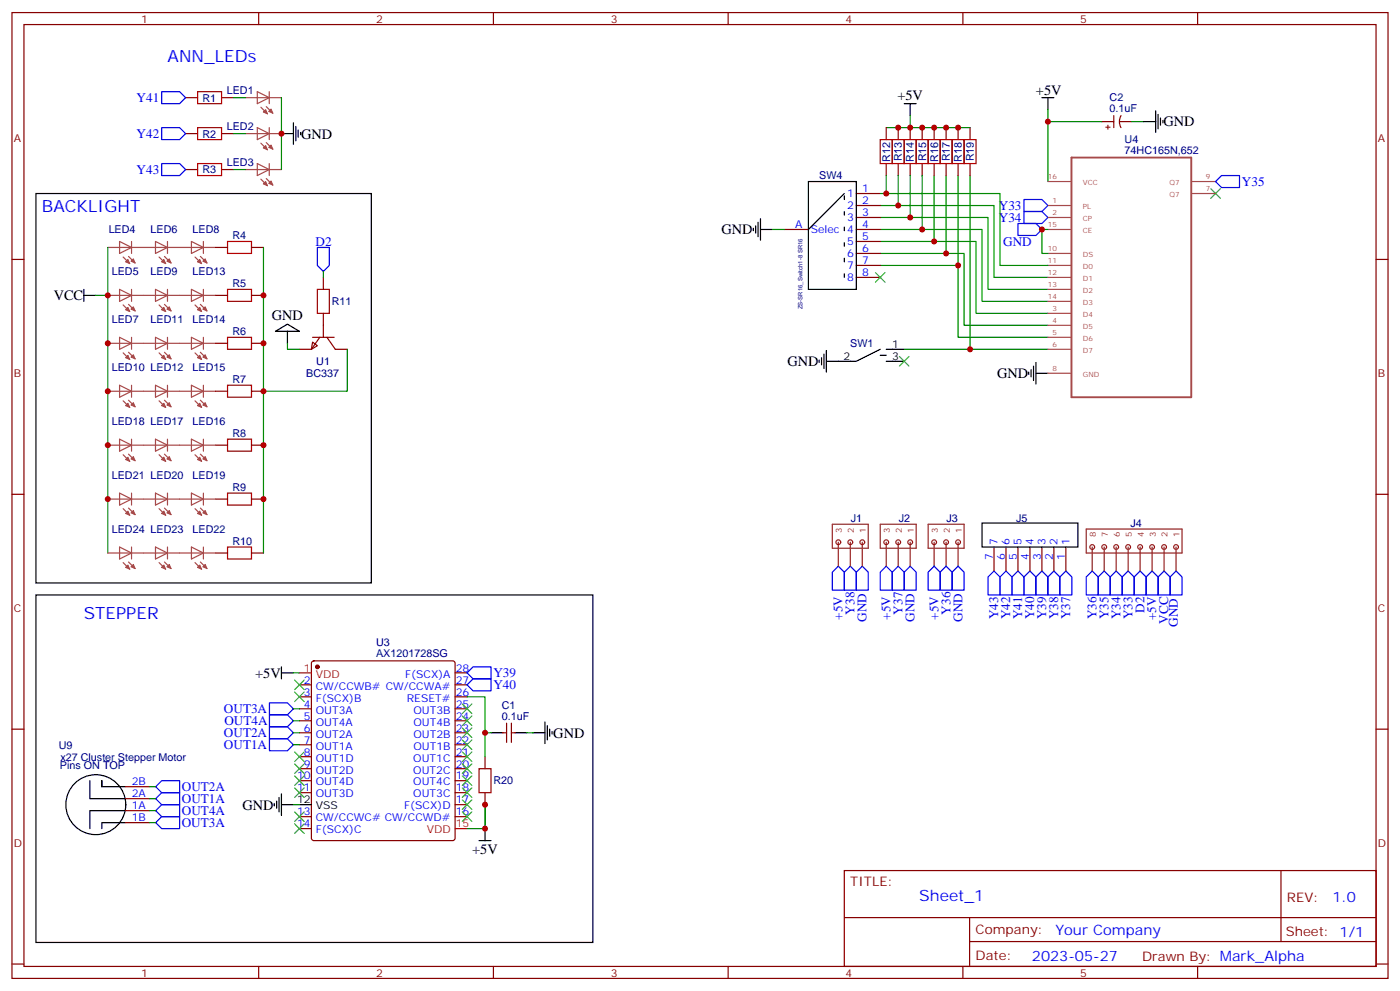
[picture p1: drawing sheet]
<svg xmlns="http://www.w3.org/2000/svg" width="412mm" height="292mm" viewBox="0 0 412 292" stroke-linecap="round" stroke-linejoin="round" font-family="sans-serif">
<g fill="none" stroke="#870000" stroke-width=".35">
<path d="M3.5 3.7h405.4v284.3h-405.4zM7.1 7.2h398.2v277.3h-398.2zM76.2 3.7v3.5M145.3 3.7v3.5M214.5 3.7v3.5M283.6 3.7v3.5M352.8 3.7v3.5M54.7 28.8h3.5M54.7 39.3h3.5M65.3 28.8h3.5M65.3 39.3h3.5M261.1 37.6v3.5"/>
<path d="M264.6 37.6v3.5M268.1 37.6v3.5M271.6 37.6v3.5M275.2 37.6v3.5M278.7 37.6v3.5M282.2 37.6v3.5M285.8 37.6v3.5M324.6 35.8h3.5M328.1 34v3.6M329.8 35.8h3.6M330.2 34l-.5 1.8 .5 1.8M54.7 49.9h3.5"/>
<path d="M65.3 49.9h3.5M252.2 57h7.1M261.1 48.2v3.5M264.6 48.2v3.5M268.1 48.2v3.5M271.6 48.2v3.5M275.2 48.2v3.5M278.7 48.2v3.5M282.2 48.2v3.5M285.8 48.2v3.5M3.5 76.4h3.6M63.5 72.8h3.5"/>
<path d="M74.1 72.8h3.5M231.1 67.6h7M252.2 60.5h7.1M252.2 64h7.1M252.2 67.6h7.1M252.2 71.1h7.1M252.2 74.6h7.1M252.2 78.1h7.1M405.3 76.4h3.6M63.5 87h3.5M74.1 87h3.5M92.1 99.3h6.3"/>
<path d="M94.2 99.3l-2.5 3.5h-3.5M95.2 81.7v3.5M95.2 92.3v7M96.3 99.3l2.5 3.5h3.5M252.2 81.7h7.1M63.5 101.1h3.5M63.5 115.2h3.5M74.1 101.1h3.5M74.1 115.2h3.5M92.1 100.7l1.4 1.1-1.8 1zM63.5 131.1h3.5M74.1 131.1h3.5"/>
<path d="M3.5 145.5h3.6M63.5 146.9h3.5M74.1 146.9h3.5M405.3 145.5h3.6M63.5 162.8h3.5M74.1 162.8h3.5M292.8 161v7.1M296.3 161v7.1M299.9 161v7.1M303.4 161v7.1M306.9 161v7.1M310.4 161v7.1"/>
<path d="M314 161v7.1M92 194.8l.4-.2h40.9l.5 .2 .3 .5v51.5l-.3 .5-.5 .2h-40.9l-.5-.3-.2-.4v-51.5zM134.1 198.1h3.5M3.5 214.7h3.6M88.2 201.6h3.5M88.2 205.1h3.5M88.2 208.7h3.5M88.2 212.2h3.5M88.2 215.7h3.5M88.2 219.3h3.5M134.1 201.6h3.5M134.1 205.1h3.5"/>
<path d="M134.1 208.7h3.5M134.1 212.2h3.5M134.1 215.7h3.5M134.1 219.3h3.5M148.2 215.7h1M149.2 212.9v5.6M150.6 215.7h1.1M150.6 212.9v5.6M405.3 214.7h3.6M37 238.7h7.1M37 235.1h7.1M37 231.6h7.1"/>
<path d="M88.2 222.8h3.5M88.2 226.3h3.5M88.2 229.8h3.5M88.2 233.4h3.5M134.1 222.8h3.5M134.1 226.3h3.5M134.1 229.8h3.5M134.1 233.4h3.5M134.1 236.9h3.5M142.9 222.8v3.5M142.9 233.4v3.5M37 242.2h7.1"/>
<path d="M88.2 240.4h3.5M88.2 243.9h3.5M134.1 240.4h3.5M248.7 256.3h156.6v28.2h-156.6zM377.3 256.3v20.9M248.7 270.1h156.5M285.6 277.2h119.6M285.6 270.1v14.2M3.5 283.8h3.6M76.2 284.5v3.5M145.3 284.5v3.5M214.5 284.5v3.5"/>
<path d="M283.6 284.5v3.5M352.8 284.5v3.5M405.3 283.8h3.6"/>
</g>
<g fill="none" stroke="#00f" stroke-width=".35">
<path d="M47.6 37.6h5.3l1.8 1.7-1.8 1.8h-5.3zM47.6 27h5.3l1.8 1.8-1.8 1.7h-5.3zM47.6 48.2h5.3l1.8 1.7-1.8 1.8h-5.3zM301.6 58.7h5.3l1.8 1.8-1.8 1.8h-5.3zM358.1 53.4l1.7-1.7h5.3v3.5h-5.3zM93.5 72.8h3.5v5.3l-1.8 1.8-1.7-1.8zM299.9 65.8h5.3l1.7 1.8-1.7 1.7h-5.3zM301.6 62.3h5.3l1.8 1.7-1.8 1.8h-5.3zM245.2 168.5l1.7-1.8 1.8 1.8v5.2h-3.5zM248.7 168.5l1.8-1.8 1.7 1.8v5.2h-3.5zM252.2 168.5l1.8-1.8 1.8 1.8v5.2h-3.6zM259.3 168.5l1.8-1.8 1.7 1.8v5.2h-3.5z"/>
<path d="M262.8 168.5l1.8-1.8 1.7 1.8v5.2h-3.5zM266.3 168.5l1.8-1.8 1.8 1.8v5.2h-3.6zM273.4 168.5l1.8-1.8 1.7 1.8v5.2h-3.5zM278.7 166.7l1.8 1.8v5.2h-3.6v-5.2zM280.5 168.5l1.7-1.8 1.8 1.8v5.2h-3.5zM291 169.9l1.8-1.8 1.8 1.8v5.3h-3.6zM294.6 169.9l1.7-1.8 1.8 1.8v5.3h-3.5zM298.1 169.9l1.8-1.8 1.7 1.8v5.3h-3.5zM303.4 168.1l1.8 1.8v5.3h-3.6v-5.3zM306.9 168.1l1.8 1.8v5.3h-3.5v-5.3zM310.4 168.1l1.8 1.8v5.3h-3.5v-5.3zM314 168.1l1.7 1.8v5.3h-3.5v-5.3z"/>
<path d="M321.7 168.1l1.8 1.8v5.3h-3.5v-5.3zM325.3 168.1l1.7 1.8v5.3h-3.5v-5.3zM328.8 168.1l1.8 1.8v5.3h-3.6v-5.3zM330.6 169.9l1.7-1.8 1.8 1.8v5.3h-3.5zM334.1 169.9l1.7-1.8 1.8 1.8v5.3h-3.5zM337.6 169.9l1.8-1.8 1.7 1.8v5.3h-3.5zM341.1 169.9l1.8-1.8 1.8 1.8v5.3h-3.6zM344.7 169.9l1.7-1.8 1.8 1.8v5.3h-3.5zM137.6 198.1l1.7-1.8h5.3v3.5h-5.3zM79.4 210.4h5.3l1.7 1.8-1.7 1.8h-5.3zM79.4 206.9h5.3l1.7 1.8-1.7 1.7h-5.3zM79.4 214h5.3l1.7 1.7-1.7 1.8h-5.3z"/>
<path d="M79.4 217.5h5.3l1.7 1.8-1.7 1.7h-5.3zM137.6 201.6l1.7-1.8h5.3v3.6h-5.3zM45.9 231.6l1.7-1.8h5.3v3.6h-5.3zM45.9 235.1l1.7-1.7h5.3v3.5h-5.3zM45.9 238.7l1.7-1.8h5.3v3.5h-5.3zM45.9 242.2l1.7-1.8h5.3v3.5h-5.3z"/>
</g>
<g fill="none" stroke="#8c2424" stroke-width=".35">
<path d="M245.2 154.3h10.6v7.1h-10.6zM246.9 159.6v7.1M250.5 159.6v7.1M254 159.6v7.1M259.3 154.3h10.6v7.1h-10.6zM261.1 159.6v7.1M264.6 159.6v7.1M268.1 159.6v7.1M273.4 154.3h10.6v7.1h-10.6zM275.2 159.6v7.1M278.7 159.6v7.1M282.2 159.6v7.1"/>
<path d="M320 155.8h28.2v7h-28.2zM321.7 161v7.1M325.3 161v7.1M328.8 161v7.1M332.3 161v7.1M335.8 161v7.1M339.4 161v7.1M342.9 161v7.1M346.4 161v7.1"/>
<circle cx="246.9" cy="159.6" r=".71"/>
<circle cx="250.5" cy="159.6" r=".71"/>
<circle cx="254" cy="159.6" r=".71"/>
<circle cx="261.1" cy="159.6" r=".71"/>
<circle cx="264.6" cy="159.6" r=".71"/>
<circle cx="268.1" cy="159.6" r=".71"/>
<circle cx="275.2" cy="159.6" r=".71"/>
<circle cx="278.7" cy="159.6" r=".71"/>
<circle cx="282.2" cy="159.6" r=".71"/>
<circle cx="321.7" cy="161" r=".71"/>
<circle cx="325.3" cy="161" r=".71"/>
<circle cx="328.8" cy="161" r=".71"/>
<circle cx="332.3" cy="161" r=".71"/>
<circle cx="335.8" cy="161" r=".71"/>
<circle cx="339.4" cy="161" r=".71"/>
<circle cx="342.9" cy="161" r=".71"/>
<circle cx="346.4" cy="161" r=".71"/>
</g>
<g fill="none" stroke="#000" stroke-width=".35">
<path d="M82.9 39.3h3.5M86.4 36.2v6.3M87.1 37.2v4.3M87.8 38.3v2.1M88.5 39v.7M266.3 30.5h3.6M268.1 30.5v3.5M306.9 28.8h3.5M308.7 28.8v3.5M336.9 35.8h3.5M340.4 32.6v6.4M341.1 33.7v4.2"/>
<path d="M341.8 34.7v2.2M342.5 35.5v.7M10.6 57h98.8v114.6h-98.8zM238.1 53.4h14.1v31.8h-14.1zM248.7 57l-10.6 10.6M221.9 67.2v.7M222.6 66.5v2.1M223.3 65.4v4.3M224 67.6h3.5M224 64.4v6.3M24.7 87h3.5M24.7 85.2v3.5"/>
<path d="M81.1 97.5l3.6-2.1 3.5 2.1zM84.7 97.5v3.6M241.3 106v.7M242 105.3v2.1M242.7 104.2v4.3M243.4 103.2v6.3M259.3 102.8l-7.1 3.6h-8.8M259.3 104.6h1.8M261.1 102.8h5.2M261.1 106.4h5.2M303 109.5v.7M303.7 108.8v2.1"/>
<path d="M304.4 107.8v4.2M305.2 109.9h3.5M305.2 106.7v6.4M289.3 154h28.2v7h-28.2zM10.6 175.2h164v102.3h-164zM82.9 196.3v3.5M82.9 198.1h3.5M144.6 215.7h3.6M151.7 215.7h3.5M157 215.7h3.5M160.5 212.5v6.4M161.2 213.6v4.2"/>
<path d="M161.9 214.7v2.1M162.6 215.4v.7M26.5 229.8v5.3h10.5M30 231.6v-1.8v1.8h7M37 238.7h-10.5v5.2M80.8 236.5v.7M81.5 235.8v2.1M82.2 234.8v4.2M82.9 236.9h3.5M82.9 233.7v6.4M88.2 236.9h3.5M37 242.2h-7v1.7"/>
<path d="M141.1 247.5h3.5M142.9 243.9v3.6"/>
<circle cx="28.2" cy="236.9" r="8.8"/>
</g>
<g fill="none" stroke="#3c3" stroke-width=".35">
<path d="M356.7 55.6l2.8 2.8M359.5 55.6l-2.8 2.8M257.9 80.3l2.8 2.8M260.7 80.3l-2.8 2.8M264.9 105l2.9 2.8M267.8 105l-2.9 2.8M86.8 200.2l2.8 2.8M86.8 203.7l2.8 2.9M89.6 200.2l-2.8 2.8M89.6 203.7l-2.8 2.9M136.2 217.8l2.8 2.9M136.2 214.3l2.8 2.8"/>
<path d="M136.2 210.8l2.8 2.8M136.2 207.3l2.8 2.8M139 217.8l-2.8 2.9M139 214.3l-2.8 2.8M139 210.8l-2.8 2.8M139 207.3l-2.8 2.8M86.8 221.4l2.8 2.8M86.8 224.9l2.8 2.8M86.8 228.4l2.8 2.8M86.8 232l2.8 2.8M86.8 239l2.8 2.8M89.6 221.4l-2.8 2.8"/>
<path d="M89.6 224.9l-2.8 2.8M89.6 228.4l-2.8 2.8M89.6 232l-2.8 2.8M89.6 239l-2.8 2.8M136.2 239l2.8 2.8M136.2 235.5l2.8 2.8M136.2 232l2.8 2.8M136.2 228.4l2.8 2.8M136.2 224.9l2.8 2.8M136.2 221.4l2.8 2.8M139 239l-2.8 2.8M139 235.5l-2.8 2.8"/>
<path d="M139 232l-2.8 2.8M139 228.4l-2.8 2.8M139 224.9l-2.8 2.8M139 221.4l-2.8 2.8M86.8 242.5l2.8 2.9M89.6 242.5l-2.8 2.9"/>
</g>
<g fill="none" stroke="#a64a4a" stroke-width=".35">
<path d="M72.3 39.3h7M72.3 28.8h7M75.8 27l3.5 1.8-3.5 1.7zM75.8 37.6l3.5 1.7-3.5 1.8zM76.8 31.6l2 1.9M78.4 31.4l2 1.9M79.3 27v3.5M79.3 37.6v3.5M79.4 39.3h3.5M79.4 28.8h3.5M72.3 49.9h7M75.8 48.2l3.5 1.7-3.5 1.8z"/>
<path d="M76.8 52.7l2 2M76.8 42.2l2 1.9M78.4 52.6l2 1.9M78.4 42l2 1.9M79.3 48.2v3.5M79.4 49.9h3.5M308.7 53.4h6.9M351.1 53.4h7M351.1 57h7M31.7 72.8h7M35.2 71.1l3.5 1.7-3.5 1.8zM36.3 75.7l1.9 1.9"/>
<path d="M37.9 75.5l1.9 1.9M38.7 71.1v3.5M38.9 72.8h10.4M45.8 71.1l3.5 1.7-3.5 1.8zM46.9 75.7l1.9 1.9M48.5 75.5l1.9 1.9M49.3 71.1v3.5M49.4 72.8h10.5M56.4 71.1l3.5 1.7-3.5 1.8zM57.4 75.7l2 1.9M59 75.5l2 1.9M59.9 71.1v3.5"/>
<path d="M60 72.8h3.5M308.7 60.5h6.9M308.7 64h6.9M308.7 67.6h6.9M308.7 74.6h6.9M308.7 78.1h6.9M31.7 87h7M35.2 85.2l3.5 1.8-3.5 1.7zM35.2 99.3l3.5 1.8-3.5 1.7zM36.3 89.8l1.9 1.9M37.9 89.6l1.9 1.9M38.7 85.2v3.5"/>
<path d="M38.7 99.3v3.5M38.9 87h10.4M45.8 85.2l3.5 1.8-3.5 1.7zM45.8 99.3l3.5 1.8-3.5 1.7zM46.9 89.8l1.9 1.9M48.5 89.6l1.9 1.9M49.3 85.2v3.5M49.3 99.3v3.5M49.4 87h10.5M56.4 85.2l3.5 1.8-3.5 1.7zM56.4 99.3l3.5 1.8-3.5 1.7zM57.4 89.8l2 1.9"/>
<path d="M59 89.6l2 1.9M59.9 85.2v3.5M59.9 99.3v3.5M60 87h3.5M308.7 81.7h6.9M308.7 85.2h6.9M308.7 88.7h6.9M308.7 92.3h6.9M308.7 95.8h6.9M308.7 99.3h6.9M31.7 101.1h7M31.7 115.2h7"/>
<path d="M35.2 113.4l3.5 1.8-3.5 1.7zM36.3 103.9l1.9 1.9M36.3 118l1.9 1.9M37.9 103.7l1.9 2M37.9 117.8l1.9 2M38.7 113.4v3.5M38.9 101.1h10.4M38.9 115.2h10.4M45.8 113.4l3.5 1.8-3.5 1.7zM46.9 103.9l1.9 1.9M46.9 118l1.9 1.9M48.5 103.7l1.9 2"/>
<path d="M48.5 117.8l1.9 2M49.3 113.4v3.5M49.4 101.1h10.5M49.4 115.2h10.5M56.4 113.4l3.5 1.8-3.5 1.7zM57.4 103.9l2 1.9M57.4 118l2 1.9M59 103.7l2 2M59 117.8l2 2M59.9 113.4v3.5M60 101.1h3.5M60 115.2h3.5"/>
<path d="M308.7 102.8h6.9M308.7 109.9h6.9M31.7 131.1h7M35.2 129.3l3.5 1.8-3.5 1.7zM36.3 133.9l1.9 1.9M37.9 133.7l1.9 1.9M38.7 129.3v3.5M38.9 131.1h10.4M45.8 129.3l3.5 1.8-3.5 1.7zM46.9 133.9l1.9 1.9M48.5 133.7l1.9 1.9M49.3 129.3v3.5"/>
<path d="M49.4 131.1h10.5M56.4 129.3l3.5 1.8-3.5 1.7zM57.4 133.9l2 1.9M59 133.7l2 1.9M59.9 129.3v3.5M60 131.1h3.5M31.7 146.9h7M35.2 145.2l3.5 1.7-3.5 1.8zM36.3 149.8l1.9 1.9M37.9 149.6l1.9 1.9M38.7 145.2v3.5M38.9 146.9h10.4"/>
<path d="M45.8 145.2l3.5 1.7-3.5 1.8zM46.9 149.8l1.9 1.9M48.5 149.6l1.9 1.9M49.3 145.2v3.5M49.4 146.9h10.5M56.4 145.2l3.5 1.7-3.5 1.8zM57.4 149.8l2 1.9M59 149.6l2 1.9M59.9 145.2v3.5M60 146.9h3.5M31.7 162.8h7M35.2 161l3.5 1.8-3.5 1.8z"/>
<path d="M36.3 165.6l1.9 2M37.9 165.5l1.9 1.9M38.7 161v3.6M38.9 162.8h10.4M45.8 161l3.5 1.8-3.5 1.8zM46.9 165.6l1.9 2M48.5 165.5l1.9 1.9M49.3 161v3.6M49.4 162.8h10.5M56.4 161l3.5 1.8-3.5 1.8zM57.4 165.6l2 2M59 165.5l2 1.9"/>
<path d="M59.9 161v3.6M60 162.8h3.5"/>
</g>
<g fill="#a64a4a" stroke="#a64a4a" stroke-width=".29">
<path d="M78.3 53.4l.5 1.3-1.2-.5z"/>
<path d="M79.1 54l.7-.7 .6 1.2z"/>
<path d="M77.6 43.6l.7-.7 .5 1.2z"/>
<path d="M79.1 43.4l.7-.7 .6 1.2z"/>
<path d="M77.6 33l.7-.7 .5 1.2z"/>
<path d="M79.8 32.1l.6 1.2-1.3-.5z"/>
<path d="M37 77.1l.7-.7 .5 1.2z"/>
<path d="M38.6 76.9l.7-.7 .5 1.2z"/>
<path d="M37 91.2l.7-.7 .5 1.2z"/>
<path d="M39.3 90.3l.5 1.2-1.2-.5z"/>
<path d="M37 105.3l.7-.7 .5 1.2z"/>
<path d="M38.6 105.1l.7-.7 .5 1.3z"/>
<path d="M37.7 118.7l.5 1.2-1.2-.5z"/>
<path d="M38.6 119.2l.7-.7 .5 1.3z"/>
<path d="M47.6 77.1l.7-.7 .5 1.2z"/>
<path d="M49.2 76.9l.7-.7 .5 1.2z"/>
<path d="M58.2 77.1l.7-.7 .5 1.2z"/>
<path d="M59.7 76.9l.7-.7 .6 1.2z"/>
<path d="M47.6 91.2l.7-.7 .5 1.2z"/>
<path d="M49.2 91l.7-.7 .5 1.2z"/>
<path d="M47.6 105.3l.7-.7 .5 1.2z"/>
<path d="M49.2 105.1l.7-.7 .5 1.3z"/>
<path d="M48.3 118.7l.5 1.2-1.2-.5z"/>
<path d="M49.2 119.2l.7-.7 .5 1.3z"/>
<path d="M58.2 91.2l.7-.7 .5 1.2z"/>
<path d="M60.4 90.3l.6 1.2-1.3-.5z"/>
<path d="M58.2 105.3l.7-.7 .5 1.2z"/>
<path d="M59.7 105.1l.7-.7 .6 1.3z"/>
<path d="M58.2 119.4l.7-.7 .5 1.2z"/>
<path d="M59.7 119.2l.7-.7 .6 1.3z"/>
<path d="M58.2 135.3l.7-.7 .5 1.2z"/>
<path d="M59.7 135.1l.7-.7 .6 1.2z"/>
<path d="M48.3 134.6l.5 1.2-1.2-.5z"/>
<path d="M49.2 135.1l.7-.7 .5 1.2z"/>
<path d="M37.7 134.6l.5 1.2-1.2-.5z"/>
<path d="M38.6 135.1l.7-.7 .5 1.2z"/>
<path d="M58.2 151.2l.7-.7 .5 1.2z"/>
<path d="M59.7 151l.7-.7 .6 1.2z"/>
<path d="M47.6 151.2l.7-.7 .5 1.2z"/>
<path d="M49.2 151l.7-.7 .5 1.2z"/>
<path d="M37 151.2l.7-.7 .5 1.2z"/>
<path d="M38.6 151l.7-.7 .5 1.2z"/>
<path d="M58.2 167l.7-.7 .5 1.3z"/>
<path d="M59.7 166.9l.7-.7 .6 1.2z"/>
<path d="M47.6 167l.7-.7 .5 1.3z"/>
<path d="M49.2 166.9l.7-.7 .5 1.2z"/>
<path d="M37 167l.7-.7 .5 1.3z"/>
<path d="M38.6 166.9l.7-.7 .5 1.2z"/>
</g>
<g fill="none" stroke="#a10000" stroke-width=".35">
<path d="M58.2 27h7.1v3.5h-7.1zM58.2 37.6h7.1v3.5h-7.1zM58.2 48.2h7.1v3.5h-7.1zM259.3 41.1h3.5v7.1h-3.5zM262.8 41.1h3.5v7.1h-3.5zM266.3 41.1h3.6v7.1h-3.6zM269.9 41.1h3.5v7.1h-3.5zM273.4 41.1h3.5v7.1h-3.5zM276.9 41.1h3.6v7.1h-3.6zM280.5 41.1h3.5v7.1h-3.5zM284 41.1h3.5v7.1h-3.5zM67 71.1h7.1v3.5h-7.1z"/>
<path d="M67 85.2h7.1v3.5h-7.1zM67 99.3h7.1v3.5h-7.1zM93.5 85.2h3.5v7.1h-3.5zM67 113.4h7.1v3.5h-7.1zM67 129.3h7.1v3.5h-7.1zM67 145.2h7.1v3.5h-7.1zM67 161h7.1v3.6h-7.1zM141.1 226.3h3.5v7.1h-3.5z"/>
</g>
<g fill="none" stroke="#008700" stroke-width=".35">
<path d="M68.8 28.8h3.5M68.8 39.3h3.5M82.9 28.8v21.1M268.1 34v3.6h-7M268.1 37.6h17.7M308.7 35.8h15.9M308.7 32.3v21.1M333.4 35.8h3.5M68.8 49.9h3.5M259.3 57h35.3v21.1h14.1M261.1 51.7v5.3M264.6 51.7v8.8"/>
<path d="M268.1 51.7v12.3M271.6 51.7v15.9M275.2 51.7v19.4M278.7 51.7v22.9M282.2 51.7v26.4M285.8 51.7v51.1M31.7 72.8v90M77.6 72.8v42.4h24.7v-12.4M95.2 79.9v1.8M227.5 67.6h3.6M259.3 78.1h22.9v21.2h26.5M259.3 74.6h24.7v21.2h24.7"/>
<path d="M259.3 71.1h28.2v21.2h21.2M259.3 67.6h30v21.1h19.4M259.3 64h31.7v21.2h17.7M259.3 60.5h33.5v21.2h15.9M308.7 67.6h-1.8v7h1.8M28.2 87h3.5M77.6 115.2v47.6M84.7 101.1v1.7h3.5M266.3 102.8h42.4M86.4 198.1h1.8M86.4 219.3h1.8M86.4 215.7h1.8"/>
<path d="M86.4 208.7h1.8M86.4 212.2h1.8M137.6 205.1h5.3v17.7M142.9 215.7h1.7M155.2 215.7h1.8M44.1 238.7h1.8M44.1 235.1h1.8M44.1 231.6h1.8M86.4 236.9h1.8M44.1 242.2h1.8M137.6 243.9h5.3v-7v7"/>
</g>
<path d="M248.7 81.7v-24.7" fill="none" stroke="#000" stroke-width=".35" stroke-dasharray="1.1 3.5"/>
<path d="M315.6 46.4h35.3v70.5h-35.3z" fill="none" stroke="#a64a4a" stroke-width=".56"/>
<circle cx="93.5" cy="196.3" r=".53" fill="#870000" stroke="#870000" stroke-width=".35"/>
<path d="M88.2 198.1h3.5M134.1 243.9h3.5" fill="none" stroke="#f00" stroke-width=".35"/>
<g fill="#c00">
<circle cx="82.9" cy="39.3" r=".88"/>
<circle cx="275.2" cy="37.6" r=".88"/>
<circle cx="278.7" cy="37.6" r=".88"/>
<circle cx="282.2" cy="37.6" r=".88"/>
<circle cx="271.6" cy="37.6" r=".88"/>
<circle cx="308.7" cy="35.8" r=".88"/>
<circle cx="306.9" cy="67.6" r=".88"/>
<circle cx="264.6" cy="37.6" r=".88"/>
<circle cx="268.1" cy="37.6" r=".88"/>
<circle cx="261.1" cy="57" r=".88"/>
<circle cx="264.6" cy="60.5" r=".88"/>
<circle cx="268.1" cy="64" r=".88"/>
<circle cx="271.6" cy="67.6" r=".88"/>
<circle cx="275.2" cy="71.1" r=".88"/>
<circle cx="278.7" cy="74.6" r=".88"/>
<circle cx="282.2" cy="78.1" r=".88"/>
<circle cx="285.8" cy="102.8" r=".88"/>
<circle cx="142.9" cy="215.7" r=".88"/>
<circle cx="142.9" cy="243.9" r=".88"/>
<circle cx="142.9" cy="236.9" r=".88"/>
<circle cx="31.8" cy="87" r=".88"/>
<circle cx="31.8" cy="101.1" r=".88"/>
<circle cx="77.6" cy="115.2" r=".88"/>
<circle cx="77.6" cy="101.1" r=".88"/>
<circle cx="77.6" cy="87" r=".88"/>
<circle cx="77.6" cy="131.1" r=".88"/>
<circle cx="77.6" cy="146.9" r=".88"/>
<circle cx="31.8" cy="115.2" r=".88"/>
<circle cx="31.8" cy="131.1" r=".88"/>
<circle cx="31.8" cy="146.9" r=".88"/>
</g>
<g font-size="4.9" fill="#00f">
<text x="49.4" y="18.2">ANN_LEDs</text>
<text x="12.3" y="62.3">BACKLIGHT</text>
<text x="24.7" y="182.2">STEPPER</text>
</g>
<text font-size="4.6" fill="#00f" x="270.8" y="265.3">Sheet_1</text>
<g font-size="4.2">
<text x="264.3" y="29.4">+5V</text>
<text x="305.2" y="28">+5V</text>
<text x="88.7" y="40.8">GND</text>
<text x="342.7" y="37.2">GND</text>
<text x="212.6" y="69">GND</text>
<text x="15.8" y="88.4">VCC</text>
<text x="80.1" y="94.3">GND</text>
<text x="232" y="107.8">GND</text>
<text x="293.7" y="111.3">GND</text>
<text x="75.2" y="199.5">+5V</text>
<text x="163" y="217.2">GND</text>
<text x="71.4" y="238.3">GND</text>
<text x="139.1" y="251.4">+5V</text>
</g>
<g font-size="4.2" fill="#00f">
<text x="392.5" y="265.6">1.0</text>
<text x="310.9" y="275.1">Your Company</text>
<text x="304" y="282.9">2023-05-27</text>
</g>
<g font-size="3.9" fill="#00f">
<text x="40.2" y="30">Y41</text>
<text x="40.2" y="40.6">Y42</text>
<text x="40.2" y="51.2">Y43</text>
<text x="365.8" y="54.8">Y35</text>
<text x="294.2" y="65.3">Y34</text>
<text x="294.2" y="61.8">Y33</text>
<text x="93" y="72.4">D2</text>
<text x="295.5" y="72.4">GND</text>
<text x="248.2" y="182.4" transform="rotate(-90 248.2 182.4)">+5V</text>
<text x="251.7" y="180.9" transform="rotate(-90 251.7 180.9)">Y38</text>
<text x="255.3" y="183.1" transform="rotate(-90 255.3 183.1)">GND</text>
<text x="262.3" y="182.4" transform="rotate(-90 262.3 182.4)">+5V</text>
<text x="265.8" y="180.9" transform="rotate(-90 265.8 180.9)">Y37</text>
<text x="269.4" y="183.1" transform="rotate(-90 269.4 183.1)">GND</text>
<text x="276.4" y="182.4" transform="rotate(-90 276.4 182.4)">+5V</text>
<text x="280" y="180.9" transform="rotate(-90 280 180.9)">Y36</text>
<text x="283.5" y="183.1" transform="rotate(-90 283.5 183.1)">GND</text>
<text x="294" y="182.3" transform="rotate(-90 294 182.3)">Y43</text>
<text x="297.6" y="182.3" transform="rotate(-90 297.6 182.3)">Y42</text>
<text x="301.1" y="182.3" transform="rotate(-90 301.1 182.3)">Y41</text>
<text x="304.6" y="182.3" transform="rotate(-90 304.6 182.3)">Y40</text>
<text x="308.2" y="182.3" transform="rotate(-90 308.2 182.3)">Y39</text>
<text x="311.7" y="182.3" transform="rotate(-90 311.7 182.3)">Y38</text>
<text x="315.2" y="182.3" transform="rotate(-90 315.2 182.3)">Y37</text>
<text x="323" y="182.3" transform="rotate(-90 323 182.3)">Y36</text>
<text x="326.5" y="182.3" transform="rotate(-90 326.5 182.3)">Y35</text>
<text x="330" y="182.3" transform="rotate(-90 330 182.3)">Y34</text>
<text x="333.6" y="182.3" transform="rotate(-90 333.6 182.3)">Y33</text>
<text x="337.1" y="180.5" transform="rotate(-90 337.1 180.5)">D2</text>
<text x="340.6" y="182.6" transform="rotate(-90 340.6 182.6)">+5V</text>
<text x="344.1" y="183.6" transform="rotate(-90 344.1 183.6)">VCC</text>
<text x="346.9" y="184.5" transform="rotate(-90 346.9 184.5)">GND</text>
<text x="145.3" y="199.4">Y39</text>
<text x="145.3" y="203">Y40</text>
<text x="66" y="209.9">OUT3A</text>
<text x="66.1" y="213.4">OUT4A</text>
<text x="66" y="217">OUT2A</text>
<text x="66" y="220.5">OUT1A</text>
<text x="53.6" y="232.9">OUT2A</text>
<text x="53.6" y="236.4">OUT1A</text>
<text x="53.5" y="243.4">OUT3A</text>
<text x="53.6" y="240">OUT4A</text>
</g>
<g font-size="3.9" fill="#800">
<text x="250.5" y="260.9">TITLE:</text>
<text x="379.1" y="265.6">REV:</text>
<text x="287.4" y="275.1">Company:</text>
<text x="378.7" y="275.7">Sheet: 1/1</text>
<text x="287.4" y="282.8">Date:</text>
<text x="336.4" y="282.8">Drawn By: Mark_Alpha</text>
</g>
<g font-size="3.2" fill="#800">
<text x="41.6" y="6.7">1</text>
<text x="110.8" y="6.7">2</text>
<text x="179.9" y="6.7">3</text>
<text x="249.1" y="6.7">4</text>
<text x="318.2" y="6.7">5</text>
<text x="4.1" y="41.8">A</text>
<text x="325.4" y="38.2">+</text>
<text x="405.9" y="41.8">A</text>
<text x="4.1" y="110.9">B</text>
<text x="405.9" y="110.9">B</text>
<text x="4.1" y="180.1">C</text>
<text x="405.9" y="180.1">C</text>
<text x="4.1" y="249.2">D</text>
<text x="405.9" y="249.2">D</text>
<text x="41.6" y="287.5">1</text>
<text x="110.8" y="287.5">2</text>
<text x="179.9" y="287.5">3</text>
<text x="249.1" y="287.5">4</text>
<text x="318.2" y="287.5">5</text>
</g>
<g font-size="3.2" fill="#000080">
<text x="59.6" y="29.9">R1</text>
<text x="66.8" y="27.8">LED1</text>
<text x="326.9" y="29.9">C2</text>
<text x="326.9" y="33">0.1uF</text>
<text x="59.6" y="40.5">R2</text>
<text x="66.8" y="38.4">LED2</text>
<text x="262.2" y="47.6" transform="rotate(-90 262.2 47.6)">R12</text>
<text x="265.7" y="47.5" transform="rotate(-90 265.7 47.5)">R13</text>
<text x="269.2" y="47.6" transform="rotate(-90 269.2 47.6)">R14</text>
<text x="272.8" y="47.5" transform="rotate(-90 272.8 47.5)">R15</text>
<text x="276.3" y="47.6" transform="rotate(-90 276.3 47.6)">R16</text>
<text x="279.8" y="47.5" transform="rotate(-90 279.8 47.5)">R17</text>
<text x="283.3" y="47.6" transform="rotate(-90 283.3 47.6)">R18</text>
<text x="286.9" y="47.5" transform="rotate(-90 286.9 47.5)">R19</text>
<text x="331.3" y="45.3">74HC165N,652</text>
<text x="331.3" y="42.1">U4</text>
<text x="59.6" y="51.1">R3</text>
<text x="66.8" y="48.9">LED3</text>
<text x="241.3" y="52.8">SW4</text>
<text x="32" y="68.7">LED4</text>
<text x="44.4" y="68.7">LED6</text>
<text x="56.7" y="68.7">LED8</text>
<text x="68.5" y="70.4">R4</text>
<text x="32.9" y="80.9">LED5</text>
<text x="44.4" y="81">LED9</text>
<text x="56.7" y="81">LED13</text>
<text x="68.5" y="84.5">R5</text>
<text x="97.7" y="89.9">R11</text>
<text x="32.9" y="95">LED7</text>
<text x="44.4" y="95.1">LED11</text>
<text x="56.7" y="95.1">LED14</text>
<text x="68.5" y="98.7">R6</text>
<text x="93.2" y="107.5">U1</text>
<text x="250.4" y="102.2">SW1</text>
<text x="32.9" y="109.2">LED10 LED12</text>
<text x="56.7" y="109.2">LED15</text>
<text x="68.5" y="112.8">R7</text>
<text x="90.2" y="111">BC337</text>
<text x="32.9" y="125">LED18 LED17</text>
<text x="56.7" y="125.1">LED16</text>
<text x="68.5" y="128.6">R8</text>
<text x="32.9" y="140.9">LED21 LED20</text>
<text x="56.7" y="141">LED19</text>
<text x="68.5" y="144.5">R9</text>
<text x="250.6" y="153.7">J1</text>
<text x="264.7" y="153.7">J2</text>
<text x="278.8" y="153.7">J3</text>
<text x="299.3" y="153.7">J5</text>
<text x="333" y="155.1">J4</text>
<text x="32.9" y="156.8">LED24 LED23</text>
<text x="56.7" y="156.9">LED22</text>
<text x="68.5" y="160.4">R10</text>
<text x="110.8" y="190.2">U3</text>
<text x="110.8" y="193.4">AX1201728SG</text>
<text x="147.8" y="208.7">C1</text>
<text x="147.8" y="211.8">0.1uF</text>
<text x="17.3" y="220.4">U9</text>
<text x="17.6" y="226.3">Pins ON TOP</text>
<text x="17.8" y="223.9">x27 Cluster Stepper Motor</text>
<text x="145.3" y="230.9">R20</text>
</g>
<g font-size="3.2" fill="#00f">
<text x="249.5" y="58">1</text>
<text x="254" y="56.6">1</text>
<text x="249.5" y="61.6">2</text>
<text x="249.5" y="65.1">3</text>
<text x="254" y="60.1">2</text>
<text x="254" y="63.7">3</text>
<text x="234.2" y="67.2">A</text>
<text x="238.8" y="68.6">Selec</text>
<text x="249.5" y="68.6">4</text>
<text x="254" y="67.2">4</text>
<text x="254" y="70.7">5</text>
<text x="249.5" y="72.1">5</text>
<text x="249.5" y="75.7">6</text>
<text x="254" y="74.3">6</text>
<text x="254" y="77.8">7</text>
<text x="249.5" y="79.2">7</text>
<text x="249.5" y="82.7">8</text>
<text x="254" y="81.3">8</text>
<text x="293.9" y="160.3" transform="rotate(-90 293.9 160.3)">7</text>
<text x="297.4" y="160.3" transform="rotate(-90 297.4 160.3)">6</text>
<text x="300.9" y="160.3" transform="rotate(-90 300.9 160.3)">5</text>
<text x="304.4" y="160.3" transform="rotate(-90 304.4 160.3)">4</text>
<text x="308" y="160.3" transform="rotate(-90 308 160.3)">3</text>
<text x="311.5" y="160.3" transform="rotate(-90 311.5 160.3)">2</text>
<text x="315" y="160.3" transform="rotate(-90 315 160.3)">1</text>
<text x="292.5" y="164.8" transform="rotate(-90 292.5 164.8)">7</text>
<text x="296" y="164.8" transform="rotate(-90 296 164.8)">6</text>
<text x="299.5" y="164.8" transform="rotate(-90 299.5 164.8)">5</text>
<text x="303" y="164.8" transform="rotate(-90 303 164.8)">4</text>
<text x="306.6" y="164.8" transform="rotate(-90 306.6 164.8)">3</text>
<text x="310.1" y="164.8" transform="rotate(-90 310.1 164.8)">2</text>
<text x="313.6" y="164.8" transform="rotate(-90 313.6 164.8)">1</text>
<text x="134.2" y="197.7">28</text>
<text x="89.5" y="201.3">2</text>
<text x="93" y="203">CW/CCWB# CW/CCWA#</text>
<text x="119.3" y="199.5">F(SCX)A</text>
<text x="134.2" y="201.3">27</text>
<text x="89.5" y="204.8">3</text>
<text x="89.5" y="208.3">4</text>
<text x="93" y="206.6">F(SCX)B</text>
<text x="119.8" y="206.6">RESET#</text>
<text x="134.2" y="208.3">25</text>
<text x="134.2" y="204.8">26</text>
<text x="89.5" y="211.8">5</text>
<text x="89.5" y="215.4">6</text>
<text x="93" y="210.1">OUT3A</text>
<text x="93" y="213.6">OUT4A</text>
<text x="121.8" y="213.6">OUT4B</text>
<text x="121.8" y="210.1">OUT3B</text>
<text x="134.2" y="215.4">23</text>
<text x="134.2" y="211.8">24</text>
<text x="89.5" y="218.9">7</text>
<text x="93" y="217.1">OUT2A</text>
<text x="93" y="220.7">OUT1A</text>
<text x="121.8" y="220.7">OUT1B</text>
<text x="121.8" y="217.1">OUT2B</text>
<text x="134.2" y="218.9">22</text>
<text x="89.5" y="222.4">8</text>
<text x="89.5" y="226">9</text>
<text x="93" y="224.2">OUT1D</text>
<text x="93" y="227.7">OUT2D</text>
<text x="121.7" y="227.7">OUT2C</text>
<text x="121.7" y="224.2">OUT1C</text>
<text x="134.2" y="226">20</text>
<text x="134.2" y="222.4">21</text>
<text x="38.8" y="231.2">2B</text>
<text x="87.5" y="229.5">10</text>
<text x="87.5" y="233">11</text>
<text x="93" y="231.2">OUT4D</text>
<text x="121.7" y="231.2">OUT4C</text>
<text x="134.2" y="233">18</text>
<text x="134.2" y="229.5">19</text>
<text x="38.8" y="238.3">1A</text>
<text x="38.8" y="234.8">2A</text>
<text x="93" y="234.8">OUT3D</text>
<text x="119" y="238.3">F(SCX)D</text>
<text x="121.7" y="234.8">OUT3C</text>
<text x="134.2" y="236.5">17</text>
<text x="38.8" y="241.8">1B</text>
<text x="87.5" y="240.1">13</text>
<text x="87.5" y="243.6">14</text>
<text x="93" y="241.8">CW/CCWC# CW/CCWD#</text>
<text x="93" y="245.4">F(SCX)C</text>
<text x="134.2" y="240.1">16</text>
</g>
<g font-size="3.2">
<text x="248.5" y="106">2</text>
<text x="262.8" y="102.5">1</text>
<text x="262.8" y="106">3</text>
<text x="87.5" y="236.5">12</text>
<text x="93" y="238.3">VSS</text>
</g>
<g font-size="3.2" fill="#f00">
<text x="89.5" y="197.7">1</text>
<text x="93" y="199.5">VDD</text>
<text x="125.7" y="245.4">VDD</text>
<text x="134.2" y="243.6">15</text>
</g>
<g font-size="2.5" fill="#8d2323">
<text x="248" y="156.8" transform="rotate(-90 248 156.8)">3</text>
<text x="251.5" y="156.8" transform="rotate(-90 251.5 156.8)">2</text>
<text x="255.1" y="156.8" transform="rotate(-90 255.1 156.8)">1</text>
<text x="262.1" y="156.8" transform="rotate(-90 262.1 156.8)">3</text>
<text x="265.6" y="156.8" transform="rotate(-90 265.6 156.8)">2</text>
<text x="269.2" y="156.8" transform="rotate(-90 269.2 156.8)">1</text>
<text x="276.2" y="156.8" transform="rotate(-90 276.2 156.8)">3</text>
<text x="279.8" y="156.8" transform="rotate(-90 279.8 156.8)">2</text>
<text x="283.3" y="156.8" transform="rotate(-90 283.3 156.8)">1</text>
<text x="322.8" y="158.2" transform="rotate(-90 322.8 158.2)">8</text>
<text x="326.3" y="158.2" transform="rotate(-90 326.3 158.2)">7</text>
<text x="329.8" y="158.2" transform="rotate(-90 329.8 158.2)">6</text>
<text x="333.4" y="158.2" transform="rotate(-90 333.4 158.2)">5</text>
<text x="336.9" y="158.2" transform="rotate(-90 336.9 158.2)">4</text>
<text x="340.4" y="158.2" transform="rotate(-90 340.4 158.2)">3</text>
<text x="344" y="158.2" transform="rotate(-90 344 158.2)">2</text>
<text x="347.5" y="158.2" transform="rotate(-90 347.5 158.2)">1</text>
</g>
<g font-size="2.1" fill="#a54b4b">
<text x="308.7" y="52.8">16</text>
<text x="355.2" y="52.8">9</text>
<text x="310" y="59.8">1</text>
<text x="319" y="54.5">VCC</text>
<text x="344.5" y="54.5">Q7</text>
<text x="344.5" y="58">Q7</text>
<text x="355.2" y="56.3">7</text>
<text x="310" y="63.3">2</text>
<text x="319" y="61.5">PL</text>
<text x="319" y="65.1">CP</text>
<text x="308.7" y="66.9">15</text>
<text x="319" y="68.6">CE</text>
<text x="308.7" y="73.9">10</text>
<text x="308.7" y="77.4">11</text>
<text x="319" y="75.7">DS</text>
<text x="308.7" y="81">12</text>
<text x="319" y="79.2">D0</text>
<text x="319" y="82.7">D1</text>
<text x="308.7" y="84.5">13</text>
<text x="308.7" y="88">14</text>
<text x="319" y="86.2">D2</text>
<text x="319" y="89.8">D3</text>
<text x="310" y="91.6">3</text>
<text x="310" y="95.1">4</text>
<text x="319" y="93.3">D4</text>
<text x="310" y="98.6">5</text>
<text x="319" y="96.8">D5</text>
<text x="319" y="100.3">D6</text>
<text x="310" y="102.1">6</text>
<text x="319" y="103.9">D7</text>
<text x="310" y="109.2">8</text>
<text x="319" y="110.9">GND</text>
</g>
<text font-size="1.8" fill="#000080" x="236.3" y="91.1" transform="rotate(-90 236.3 91.1)">ZS-SR16_Switch1-8 SR16</text>
</svg>
